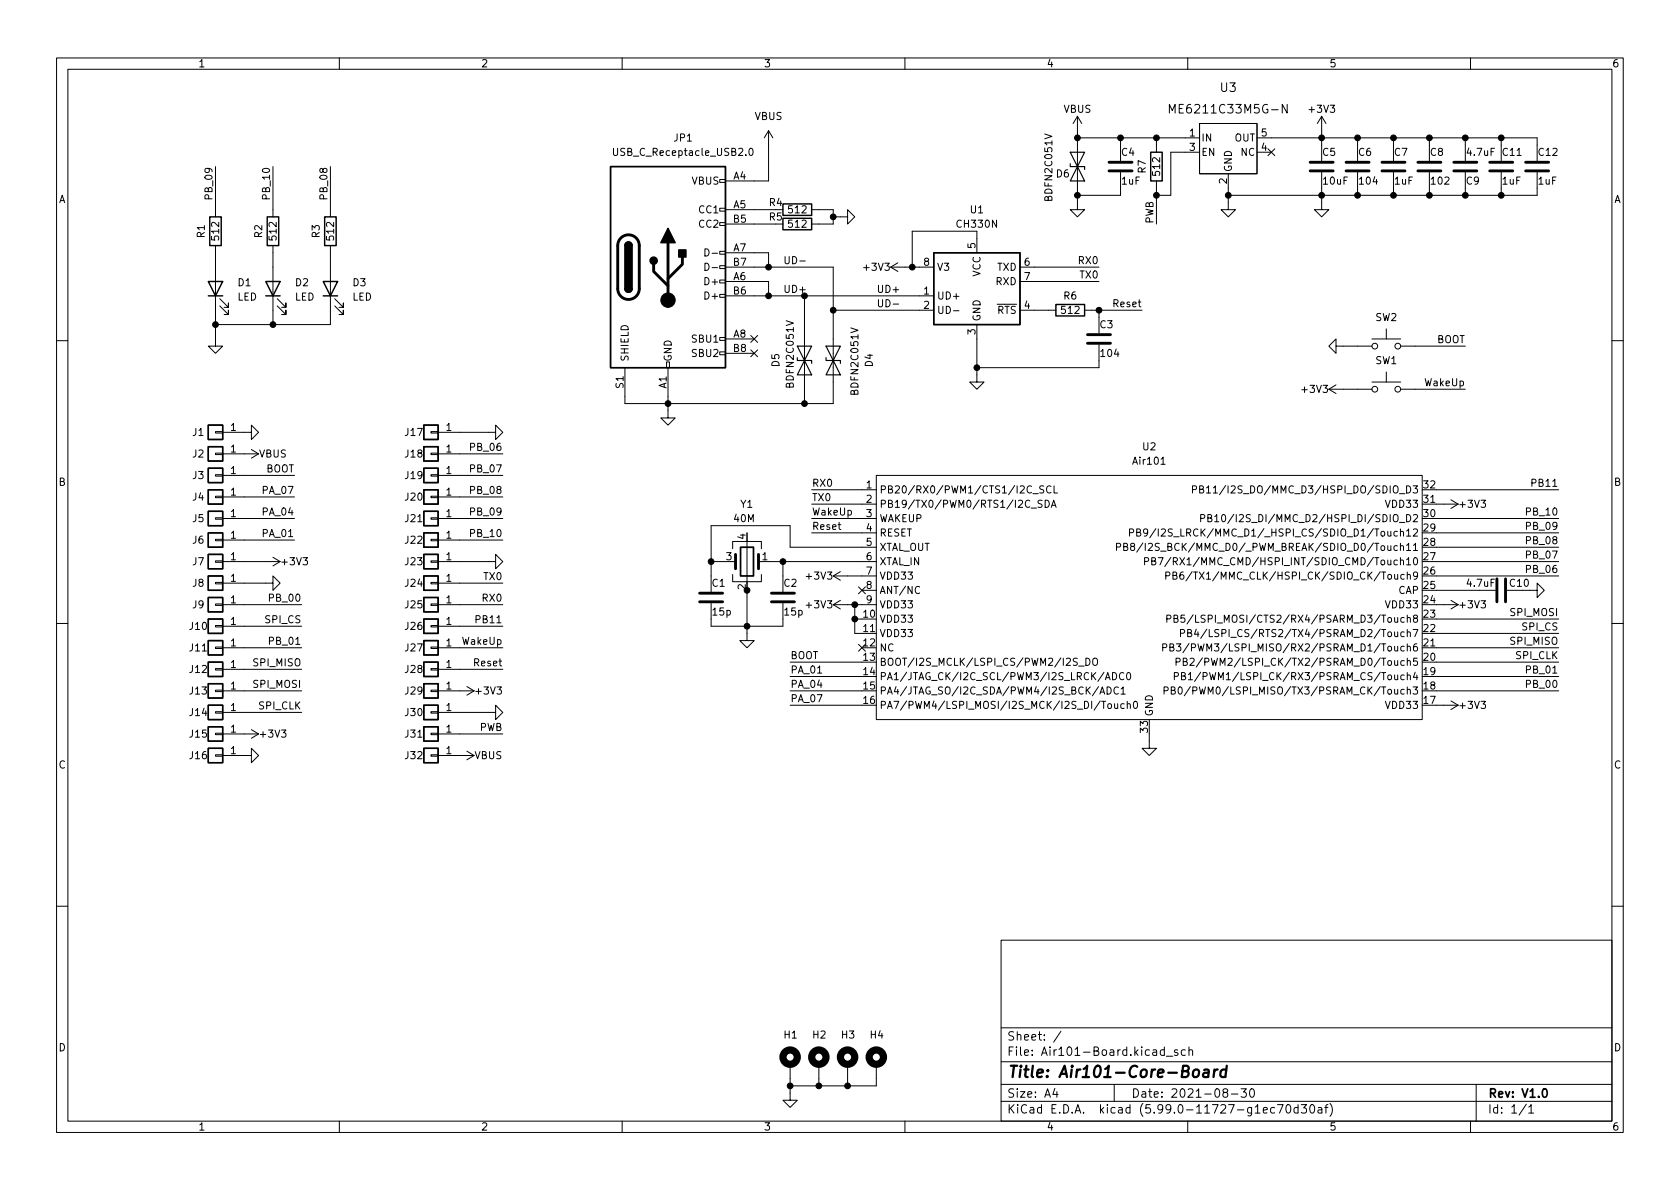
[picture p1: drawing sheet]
<svg xmlns="http://www.w3.org/2000/svg" width="297mm" height="210mm" viewBox="0 0 297 210" stroke-linecap="round" stroke-linejoin="round" font-family="sans-serif">
<g fill="none" stroke="#000" stroke-width=".18">
<path d="M10 10.2h277v190.1h-277zM12 12.2h273v186.1h-273zM60 10.2v2M110 10.2v2M160 10.2v2M206.8 20v-1.5l.5 1.1 .5-1.1v1.5M210 10.2v2M227.6 18.5v1.5l-.9-1.5v1.5M260 10.2v2M38.1 29.5v8.8M48.3 29.5v8.8M58.4 29.5v8.8"/>
<path d="M108.5 26.2v1.1l.2 .2 .4-.1 .1-.1v-1.1M127.3 39.4h1v.5h-1zM127.3 36.8h1v.5h-1zM127.3 31.7h1v.6h-1zM128.3 37.1h10.1M128.3 39.6h8.9M132.5 26.3l.2-.1a.68 .68 0 0 1 .5 .7 .68 .68 0 0 1-.5 .6l-.2-.1-.1-.4zM135.9 23.1v8.9h-7.6M135.9 23.1l-.8 1.3M135.9 23.1l.8 1.3M143.5 37.1h3.8v2.5h-3.8M147.3 38.3h2.6v-1.2l1.2 1.2-1.2 1.3v-1.3"/>
<path d="M190.5 20.6v16.5h1.3l-1.3 1.2-1.3-1.2h1.3M190.5 24.4h21.6M190.5 20.6l-.8 1.2M190.5 20.6l.8 1.2M198.1 24.4v4M198.1 30.5v4h-7.6M204.5 24.4v2.5M204.5 32v7.6M212.1 21.8h10.1v8.9h-10.1zM212.1 26.9h-5.1v7.6h-2.5M217.2 30.7v6.4h1.2l-1.2 1.2-1.3-1.2h1.3M222.2 24.4h49.6v4"/>
<path d="M222.2 26.9h2.6M224.2 26.3l1.2 1.2M225.4 26.3l-1.2 1.2M233.7 30.5v6.6h1.2l-1.2 1.2-1.3-1.2h1.3M233.7 20.6v7.8M233.7 20.6l-.8 1.2M233.7 20.6l.7 1.2M240 24.4v4M240 30.5v4M246.4 24.4v4M246.4 30.5v4M252.7 24.4v4"/>
<path d="M252.7 30.5v4M259.1 24.4v4M259.1 30.5v4M265.4 24.4v4M265.4 30.5v4M271.8 30.5v4h-54.6M38.1 43.4v17.8h1.3l-1.3 1.3-1.3-1.3h1.3M38.9 54.1l1.5 1.5v-.7v.7h-.8M38.9 52.8l1.5 1.6v-.8v.8h-.8M48.3 43.4v14M49 54.1l1.5 1.5v-.7v.7h-.7M49 52.8l1.5 1.6v-.8v.8h-.7"/>
<path d="M58.4 43.4v14h-20.3M59.2 54.1l1.5 1.5v-.7v.7h-.8M59.2 52.8l1.5 1.6v-.8v.8h-.8M124.6 44a.64 .64 0 0 1 .8 .6 .64 .64 0 0 1-.8 .7zM124.6 46.5a.64 .64 0 0 1 .8 .7 .64 .64 0 0 1-.8 .6zM125.9 44.8h1M125.9 47.3h1M127.3 59.7h1v.5h-1zM127.3 52.1h1v.5h-1zM127.3 49.5h1v.5h-1zM127.3 47h1v.5h-1zM127.3 44.4h1v.6h-1z"/>
<path d="M128.3 59.9h5M128.3 47.2h19v24.2h-36.8v-6.4M128.3 52.3h36.8M128.3 49.8h7.6v2.5M128.3 44.7h7.6v2.5M132.7 59.3l1.3 1.2M134 59.3l-1.3 1.2M141.4 46.2h1M142.2 52.3v19.1M147.3 54.9h17.8M157.5 47.2h7.6M157.5 47.2l1.2 .8"/>
<path d="M157.9 53.8h1M158.7 46.5l-1.2 .7M168.6 54.9h1M172.7 57.4v10.2h1.3l-1.3 1.2-1.3-1.2h1.3M172.7 44.7v-3.8h-11.4v6.3M180.3 54.9h6.4M180.3 47.2h14M180.3 49.8h14M191.8 54.9h10.1M194.3 54.9v4M242.6 59.9h5M245.1 58.2v1.7"/>
<path d="M10 60.2h2M38.1 76.3h1.3v.3h-1.3zM39.4 76.4h5v-1.2l1.3 1.2-1.3 1.3v-1.3M44.4 79.5l1.3 .8M76.2 76.3h1.3v.3h-1.3zM77.5 76.4h10.1v-1.2l1.3 1.2-1.3 1.3v-1.3M117.9 64h.5v1h-.5zM118.1 65v8.9h1.3l-1.3 1.3-1.3-1.3h1.3M127.3 62.2h1v.5h-1zM128.3 62.5h5M132.7 61.9l1.3 1.2M134 61.9l-1.3 1.2"/>
<path d="M194.3 61v4h-21.6M234.9 68.8l1.3 .8M234.9 68.8h7.7M236.2 61.2v-1.3l-1.3 1.3 1.3 1.3v-1.3h6.4M236.2 68.1l-1.3 .7M242.6 67.6h5M245.1 65.8v1.8M247.6 61.2h11.5M247.6 68.8h11.5M285 60.2h2M38.1 95.4h1.3v.2h-1.3zM38.1 87.8h1.3v.2h-1.3z"/>
<path d="M38.1 83.9h1.3v.3h-1.3zM38.1 80.1h1.3v.3h-1.3zM38.1 91.6h1.3v.2h-1.3zM38.1 99.2h1.3v.2h-1.3zM39.4 91.7h12.7M39.4 99.3h10.1M39.4 80.3h6.3M39.4 95.5h12.7M39.4 87.9h12.7M39.4 84.1h12.7M45.7 80.3l-1.3 .7M48.3 98.5l1.2 .8"/>
<path d="M49.5 99.3l-1.2 .8M76.2 99.2h1.3v.2h-1.3zM76.2 87.8h1.3v.2h-1.3zM76.2 91.6h1.3v.2h-1.3zM76.2 80.1h1.3v.3h-1.3zM76.2 83.9h1.3v.3h-1.3zM76.2 95.4h1.3v.2h-1.3zM77.5 99.3h10.1v-1.3l1.3 1.3-1.3 1.3v-1.3M77.5 91.7h11.4M77.5 80.3h11.4M77.5 95.5h11.4M77.5 87.9h11.4"/>
<path d="M77.5 84.1h11.4M125.7 99.3h2.6M129.5 97v-1.2h5.1v1.2M129.5 99.3h.5M132.1 94.2v19.1h1.2l-1.2 1.2-1.3-1.2h1.3M134.1 99.3h.5M135.9 99.3h19M138.4 99.3v5.3M143.5 89.1h11.4M143.5 86.6h11.4M143.5 91.7h11.4M143.5 94.2h11.4"/>
<path d="M154.9 84.1h96.6v43.1h-96.6zM154.9 96.8h-15.2v-3.8h-14v11.6M182.3 89.8h1M182.6 87.3h1M184.3 88.5h-.5l-.2 .1v.3l.5 .3 .2 .3-.3 .2h-.5M184.6 86l-.5-.1-.3 .3 .1 .3 .6 .2v.4l-.2 .1-.5-.1M184.8 88.5a.64 .64 0 0 1 .7 .6 .64 .64 0 0 1-.7 .6zM185.8 86a.6 .6 0 0 0-.8 .5 .6 .6 0 0 0 .6 .7l.2-.1M185.9 89.7l.4-1.2 .4 1.2M186 89.4h.6M186.4 85.9v1.3h.6M197.4 96.7h.6l.1-.2v-.3l-.7-.1v1.2"/>
<path d="M198.7 96.7l.5-.1 .2-.2-.1-.2-.6-.1v1.2h.5l.2-.1v-.3l-.3-.2M199.7 94.2l.6-.1 .1-.1v-.3l-.7-.2v1.3M200.1 96.6l-.2-.2 .1-.2 .1-.1h.4l.1 .2v.2l-.6 .2-.1 .2v.2l.2 .2h.4l.1-.2v-.4l-.2-.1M201 94.1h.5l.1-.2v-.2l-.6-.2v1.3h.5l.1-.1 .1-.3-.3-.3M202.1 96l-1.1 1.6M202.4 99.3l.6-.1 .1-.2-.1-.3-.6-.1v1.3M202.9 94.1l-.2 .2h-.3l-.2-.2 .1-.5 .4-.1 .2 .2a.84 .84 0 0 1-.3 1.1h-.3M203.6 99.2h.6l.1-.2-.1-.3-.6-.1v1.3h.5l.2-.1 .1-.3-.3-.3M204.4 93.5l-1.1 1.6M204.8 98.6h.8l-.5 1.3M204.8 93.5v1.3M205.3 82.1h.7"/>
<path d="M207 98.6l-1.1 1.6M210.8 86.6l.6-.1 .2-.2-.1-.3-.7-.1v1.3M212.1 86.5h.6l.1-.2-.1-.3-.6-.1v1.3h.5l.2-.1v-.3l-.3-.3M212.3 91.7l.6-.1 .1-.2v-.3l-.7-.1v1.3M213.3 86.3l.4-.4v1.3M213.3 87.2h.7M213.6 91.6l.5-.1 .1-.1v-.3l-.6-.1v1.3h.4l.2-.2 .1-.3-.3-.2M214.5 86.3l.4-.4v1.3M214.5 87.2h.8M214.8 91.4l.3-.4v1.3M214.8 92.3h.7M216.2 91.1l.1-.1a.68 .68 0 0 1 .4 .6 .68 .68 0 0 1-.4 .7 .84 .84 0 0 1-.1-1.2z"/>
<path d="M249.9 96.4l.4-.3v1.2M249.9 97.3h.7M251.5 89.1h6.3M254 86.6h21.6M254 91.7h21.6M254 94.2h21.6M254 96.8h21.6M254 99.3h21.6M256.5 88.4l1.3 .7M257.8 89.1l-1.3 .8M10 110.2h2M38.1 110.6h1.3v.3h-1.3z"/>
<path d="M38.1 118.2h1.3v.3h-1.3zM38.1 114.4h1.3v.3h-1.3zM38.1 106.8h1.3v.3h-1.3zM38.1 103h1.3v.2h-1.3zM39.4 103.1h8.9v-1.3l1.2 1.3-1.2 1.3v-1.3M39.4 110.7h13.9M39.4 114.5h13.9M39.4 106.9h13.9M39.4 118.4h13.9M76.2 110.6h1.3v.3h-1.3zM76.2 114.4h1.3v.3h-1.3zM76.2 103h1.3v.2h-1.3z"/>
<path d="M76.2 106.8h1.3v.3h-1.3zM76.2 118.2h1.3v.3h-1.3zM77.5 110.7h11.4M77.5 114.5h11.4M77.5 106.9h11.4M77.5 103.1h11.4M77.5 118.4h11.4M125.7 106.7v4h12.7v-4M129.5 101.6v1.3h5.1v-1.3M139.7 117.1h12.7M139.7 119.6h12.7M147.3 101.8h7.6"/>
<path d="M147.3 106.9h7.6M147.3 101.8l1.3 .8M147.3 106.9l1.3 .8M148.6 101.1l-1.3 .7M148.6 106.2l-1.3 .7M151.1 106.9v5.1h3.8M151.1 109.5h1.3M151.8 103.8l1.2 1.2M151.8 113.9l1.2 1.3M152.4 104.4h2.5M153 103.8l-1.2 1.2M153 113.9l-1.2 1.3"/>
<path d="M162.6 103.8a.6 .6 0 0 0-.8 .4 .6 .6 0 0 0 .6 .8l.2-.2M190.5 116.5l-.5-.1-.2 .1v.4l.6 .2 .1 .3-.3 .3-.4-.1M190.7 117.8h1M192 116.4a.64 .64 0 0 1 .7 .6 .64 .64 0 0 1-.7 .7zM193.3 116.6l.2-.2a.43 .43 0 0 1 .5 .4v.4a.42 .42 0 0 1-.4 .5 .42 .42 0 0 1-.4-.5zM195.6 119.8h.6M196.7 118.9a.64 .64 0 0 1 .7 .7 .64 .64 0 0 1-.7 .6zM198.7 119.1a.6 .6 0 0 0-.8 .4 .6 .6 0 0 0 .6 .7l.2-.1M199.4 119l.1-.1a.68 .68 0 0 1 .4 .7 .68 .68 0 0 1-.4 .6 .84 .84 0 0 1-.1-1.2zM205.6 114.5h.6l.1-.2-.1-.3-.6-.1v1.2M206.1 101.8h.6l.1-.2v-.3l-.7-.1v1.2M206.3 109.4h.6l.1-.2v-.3l-.7-.1v1.2"/>
<path d="M206.8 114.5l.6-.1 .1-.2v-.2l-.7-.1v1.2h.5l.2-.1 .1-.3-.3-.2M207.4 101.8l.5-.1 .2-.2-.1-.2-.6-.1v1.2h.5l.2-.1v-.3l-.3-.2M207.6 109.4l.5-.1 .1-.2v-.2l-.6-.1v1.2h.5l.1-.1 .1-.3-.3-.2M207.6 119.6l.6-.1 .2-.1-.1-.3-.7-.2v1.3M207.9 117.1l.6-.1 .2-.2-.1-.3-.7-.1v1.3M208 113.9h.8l-.4 .4 .3 .2v.5l-.2 .1-.5-.1M208.7 112l.6-.1 .1-.2v-.3l-.7-.1v1.3M208.9 119.5h.5l.2-.2-.1-.2-.6-.2v1.3h.5l.2-.1v-.3l-.3-.3M209.2 117l.6-.1 .1-.1-.1-.3-.6-.1v1.3h.5l.2-.2v-.3l-.3-.2M209.2 101.2h-.4a.85 .85 0 0 0 0 1.2l.5-.1v-.4l-.2-.3-.4 .1-.1 .2M209.4 108.8h-.6v.6l.2-.1h.4l.1 .2-.1 .4-.1 .1-.5-.1M210 111.9h.5l.2-.2-.1-.3-.6-.1v1.3h.5l.2-.1v-.3l-.3-.3"/>
<path d="M210.1 119.3l.4-.4v1.3M210.2 113.8l-1.1 1.6M210.4 116.5l.5-.1 .2 .4-.7 .9h.7M210.8 101.1l-1.1 1.6M211 108.7l-1.1 1.6M211.5 111.3l-.3 .9h.8M211.8 111.7v.9M212.3 118.9l-1.1 1.6M212.6 116.3l-1.1 1.7M213.4 111.3l-1.1 1.6M250.6 101.7l-.2 .2h-.2l-.3-.2 .1-.5h.4l.2 .1a.84 .84 0 0 1-.3 1.1h-.3M251.5 114.5h24.1"/>
<path d="M254 112h21.6M254 101.8h21.6M254 104.4h7.6M254 106.9h3.8M254 117.1h21.6M254 119.6h21.6M254 109.5h21.6M256.5 106.2l1.3 .7M257.8 106.9l-1.3 .8M266.4 104.4h2.8M270.5 104.4h1.3v-1.3l1.2 1.3-1.2 1.3v-1.3M285 110.2h2"/>
<path d="M38.1 122h1.3v.3h-1.3zM38.1 125.9h1.3v.2h-1.3zM38.1 129.7h1.3v.2h-1.3zM38.1 133.5h1.3v.2h-1.3zM39.4 133.6h5v-1.3l1.3 1.3-1.3 1.3v-1.3M39.4 122.2h13.9M39.4 126h13.9M39.4 129.8h6.3M44.4 129l1.3 .8M45.7 129.8l-1.3 .8M76.2 133.5h1.3v.2h-1.3zM76.2 122h1.3v.3h-1.3z"/>
<path d="M76.2 125.9h1.3v.2h-1.3zM76.2 129.7h1.3v.2h-1.3zM77.5 126h10.1v-1.3l1.3 1.3-1.3 1.2v-1.2M77.5 122.2h6.3M77.5 133.6h6.3M77.5 129.8h11.4M82.5 132.8l1.3 .8M82.5 121.4l1.3 .8M83.8 133.6l-1.3 .8M83.8 122.2l-1.3 .7M139.7 122.2h12.7M139.7 124.7h12.7"/>
<path d="M194.5 122.7l.4-1.2 .4 1.2M194.6 122.4h.6M194.8 124h.7M195.4 120.2l.5-1.3 .4 1.3M195.7 121.5a.64 .64 0 0 1 .8 .6 .64 .64 0 0 1-.8 .6zM196 124.5l.3-.1 .2 .3v.3l-.2 .3-.3-.1-.1-.2zM197.1 124.4v.8l.3 .1 .2-.1M197.6 124.4v.9M197.7 121.6a.6 .6 0 0 0-.8 .4 .6 .6 0 0 0 .6 .7l.2-.1M198.2 121.8l.4-.3v1.2M198.2 122.7h.7M198.8 124.5l-.4-.1-.2 .3 .1 .5h.5"/>
<path d="M199.3 124.6l.2-.2 .3 .1 .1 .8M199.3 124v1.3M200.5 124.1l.2-.1a.68 .68 0 0 1 .4 .6 .68 .68 0 0 1-.4 .7l-.2-.1-.1-.4zM203.2 129.8v2.5h1.3l-1.3 1.3-1.3-1.3h1.3M205.8 122.1h.6l.1-.2v-.3l-.7-.1v1.2M207.1 122.1l.5-.1 .2-.2-.1-.2-.6-.1v1.2h.5l.2-.1v-.3l-.3-.2M208.5 121.5h.1a.68 .68 0 0 1 .4 .6 .68 .68 0 0 1-.4 .6 .84 .84 0 0 1-.1-1.2zM210.1 120.2h.7M210.5 121.4l-1.1 1.6M254 122.2h21.6M254 124.7h3.8M256.5 123.9l1.3 .8"/>
<path d="M257.8 124.7l-1.3 .8M10 160.2h2M177 166.3h108v32h-108zM285 160.2h2M60 198.3v2M110 198.3v2M139.7 188.2v6.4h1.3l-1.3 1.2-1.3-1.2h1.3M144.8 188.2v3.8M149.9 188.2v3.8M154.9 188.2v3.8h-15.2M160 198.3v2M177 194.8h108"/>
<path d="M177 191.8h108M177 187.8h108M177 181.8h108M186.5 192.5l-.4 1h1M186.9 193v1M187.6 182.4l-1.3 1.9M197 191.8v3M205.9 185.7l-.5-.1-.3 .3v.4l.2 .3h.6M205.9 185.1v1.5M206.2 186.8h1.2M208.2 185.7l-.3-.1-.3 .2 .1 .3 .5 .1v.4h-.6M209.6 185.7l-.5-.1-.2 .3v.4l.1 .3h.6"/>
<path d="M210 198.3v2M210.2 185.8l.2-.2 .4 .1 .1 .9M210.2 185.1v1.5M216.5 193.2l-.3-.3 .1-.2 .2-.2 .4 .1 .2 .2-.1 .2-.6 .2-.2 .3 .1 .4 .2 .1h.4l.2-.3-.1-.4-.2-.1M217.7 193.5h1.2M219.4 192.5h1l-.5 .6 .4 .1v.7l-.2 .1h-.5l-.2-.1M221.1 192.7l.2-.2a.81 .81 0 0 1 .6 .7 .81 .81 0 0 1-.3 .8h-.2a.81 .81 0 0 1-.3-1.3zM223.4 196.3l.7-.1-.1-.3-.4-.1-.2 .2v.8h.6M225.4 195.9l-.5-.1-.3 .3v.4l.2 .3h.6M225.9 195.3h1l-.7 1.5M227.5 195.5l.2-.2a.81 .81 0 0 1 .6 .7 .81 .81 0 0 1-.3 .8h-.1a.81 .81 0 0 1-.4-1.3zM229.5 195.9l-.4-.1-.3 .3v.4l.1 .3h.6"/>
<path d="M229.5 195.3v1.5M230.1 195.3h.9l-.5 .6 .4 .1v.7l-.2 .1h-.4l-.2-.1M231.8 195.4l.1-.1a.81 .81 0 0 1 .6 .7 .81 .81 0 0 1-.3 .8h-.1a.81 .81 0 0 1-.6-.6 .81 .81 0 0 1 .3-.8zM233.1 195.9h.5l.1 .9M233.7 196.2l-.5 .1a.29 .29 0 0 0-.2 .2 .29 .29 0 0 0 .2 .3h.5M234.2 195.8h.6M234.8 195.3l-.4 .2v1.3M235.1 195.1a1.72 1.72 0 0 1 0 2.3M260 198.3v2M261 191.8v6.5M269.9 195.3l-1.3 1.9M270.3 195.8l.4-.5v1.5"/>
<path d="M270.3 196.8h.9"/>
<circle cx="243.1" cy="61.2" r=".51"/>
<circle cx="243.1" cy="68.8" r=".51"/>
<circle cx="247.1" cy="68.8" r=".51"/>
<circle cx="247.1" cy="61.2" r=".51"/>
</g>
<path d="M130.9 96.8h2.3v5h-2.3zM272.9 192.6l.2-.1a.8 .8 0 0 1 .5 .8 .8 .8 0 0 1-.5 .7 1 1 0 0 1-.2-1.4z" fill="none" stroke="#000" stroke-width=".3"/>
<path d="M211.1 189.3a.52 .52 0 0 1 .5-.2 .52 .52 0 0 1 .4 .4l-.1 .6a.55 .55 0 0 1-.5 .4 .55 .55 0 0 1-.5-.4zM212.9 189.2l.2-.1 .6 .1-.1 1.3M213.7 189.6l-.7 .1a.4 .4 0 0 0-.3 .3 .4 .4 0 0 0 .2 .5l.7-.1M214.7 189.1l-.1 1.4M215.3 189.1l-.4 .1-.2 .3M216.8 189.2a.66 .66 0 0 0-1 .3v.6l.1 .3 .2 .1 .6-.1M216.9 188.5l-.2 2" fill="none" stroke="#000" stroke-width=".4"/>
<g fill="none" stroke="#000" stroke-width=".25">
<path d="M37.1 38.3h2v5.1h-2zM47.2 38.3h2.1v5.1h-2.1zM57.4 38.3h2v5.1h-2zM107.9 29.5h20.4v35.5h-20.4zM138.4 36.1h5.1v2h-5.1zM138.4 38.6h5.1v2h-5.1zM203.5 26.9h2v5.1h-2zM36.8 49.8h2.6l-1.3 2.5zM36.8 52.3h2.6M47 49.8h2.5l-1.2 2.5zM47 52.3h2.5M57.1 49.8h2.6l-1.3 2.5z"/>
<path d="M57.1 52.3h2.6M110.5 51a.64 .64 0 0 0 .6 .7 .64 .64 0 0 0 .7-.7M110.5 43.4a.64 .64 0 0 1 .6-.6 .64 .64 0 0 1 .7 .6M165.1 44.7h15.2v12.7h-15.2zM186.7 53.8h5.1v2.1h-5.1zM36.8 75.2h2.6v2.5h-2.6zM36.8 79h2.6v2.5h-2.6zM74.9 75.2h2.6v2.5h-2.6zM74.9 79h2.6v2.5h-2.6zM36.8 94.2h2.6v2.6h-2.6zM36.8 86.6h2.6v2.5h-2.6zM36.8 82.8h2.6v2.5h-2.6z"/>
<path d="M36.8 90.4h2.6v2.6h-2.6zM36.8 98h2.6v2.6h-2.6zM74.9 98h2.6v2.6h-2.6zM74.9 86.6h2.6v2.5h-2.6zM74.9 90.4h2.6v2.6h-2.6zM74.9 82.8h2.6v2.5h-2.6zM74.9 94.2h2.6v2.6h-2.6zM36.8 109.5h2.6v2.5h-2.6zM36.8 117.1h2.6v2.5h-2.6zM36.8 113.3h2.6v2.5h-2.6zM36.8 105.7h2.6v2.5h-2.6zM36.8 101.8h2.6v2.6h-2.6z"/>
<path d="M74.9 109.5h2.6v2.5h-2.6zM74.9 113.3h2.6v2.5h-2.6zM74.9 101.8h2.6v2.6h-2.6zM74.9 105.7h2.6v2.5h-2.6zM74.9 117.1h2.6v2.5h-2.6zM36.8 120.9h2.6v2.5h-2.6zM36.8 124.7h2.6v2.5h-2.6zM36.8 128.5h2.6v2.6h-2.6zM36.8 132.3h2.6v2.6h-2.6zM74.9 132.3h2.6v2.6h-2.6zM74.9 120.9h2.6v2.5h-2.6zM74.9 124.7h2.6v2.5h-2.6z"/>
<path d="M74.9 128.5h2.6v2.6h-2.6z"/>
</g>
<path d="M189.2 26.9h2.6l-1.3 2.6zM189.2 29v.5h2.6v.5M190.5 29.5l1.3 2.5h-2.6zM141 61.2h2.5l-1.3 2.5zM141 63.2v.5h2.5v.6M142.2 63.7l1.3 2.6h-2.5zM146 61.2h2.6l-1.3 2.5zM146 63.2v.5h2.6v.6M147.3 63.7l1.3 2.6h-2.6z" fill="none" stroke="#000" stroke-width=".2"/>
<g fill="none" stroke="#000" stroke-width="1.3">
<circle cx="139.7" cy="186.9" r="1.27"/>
<circle cx="144.8" cy="186.9" r="1.27"/>
<circle cx="149.9" cy="186.9" r="1.27"/>
<circle cx="154.9" cy="186.9" r="1.27"/>
</g>
<g fill="none" stroke="#000" stroke-width=".51">
<path d="M196.1 30.2h4.1M196.1 28.7h4.1M231.6 30.2h4.1M231.6 28.7h4.1M238 30.2h4.1M238 28.7h4.1M244.3 30.2h4.1M244.3 28.7h4.1M250.7 30.2h4.1M250.7 28.7h4.1M257 30.2h4.1M257 28.7h4.1"/>
<path d="M263.4 30.2h4.1M263.4 28.7h4.1M269.7 30.2h4.1M269.7 28.7h4.1M109.8 42.1a1.91 1.91 0 0 1 2.1-.4 1.91 1.91 0 0 1 1.1 1.7v7.7a1.91 1.91 0 0 1-1.9 1.9 1.91 1.91 0 0 1-1.9-1.9v-7.8l.2-.7zM115.6 46.7v1.3l2.5 2.5M118.1 42.9v10.2M120.6 45.5v1.2l-2.5 2.6M192.3 59.2h4M192.3 60.7h4M130 98v2.6M134.1 98v2.6"/>
<path d="M123.7 106.4h4.1M123.7 104.9h4.1M136.4 106.4h4.1M136.4 104.9h4.1M264.7 102.4v4M266.2 102.4v4"/>
</g>
<g fill="#000" stroke="#000" stroke-width=".25">
<path d="M110.5 51h1.3a.64 .64 0 0 1-.7 .7 .64 .64 0 0 1-.6-.7zM110.5 43.4h1.3v7.6h-1.3zM110.7 43a.64 .64 0 0 1 .7-.2 .64 .64 0 0 1 .4 .6h-1.3zM118.1 40.4l1.3 2.5h-2.6zM120 44.2h1.3v1.3h-1.3z"/>
<circle cx="115.6" cy="46.1" r=".63"/>
</g>
<g fill="#000" stroke="#000" stroke-width=".18">
<circle cx="147.3" cy="38.3" r=".51"/>
<circle cx="190.5" cy="34.5" r=".51"/>
<circle cx="190.5" cy="24.4" r=".51"/>
<circle cx="198.1" cy="24.4" r=".51"/>
<circle cx="204.5" cy="24.4" r=".51"/>
<circle cx="204.5" cy="34.5" r=".51"/>
<circle cx="217.2" cy="34.5" r=".51"/>
<circle cx="233.7" cy="34.5" r=".51"/>
<circle cx="233.7" cy="24.4" r=".51"/>
<circle cx="240" cy="24.4" r=".51"/>
<circle cx="240" cy="34.5" r=".51"/>
<circle cx="246.4" cy="24.4" r=".51"/>
<circle cx="246.4" cy="34.5" r=".51"/>
<circle cx="252.7" cy="34.5" r=".51"/>
<circle cx="252.7" cy="24.4" r=".51"/>
<circle cx="259.1" cy="24.4" r=".51"/>
<circle cx="259.1" cy="34.5" r=".51"/>
<circle cx="265.4" cy="34.5" r=".51"/>
<circle cx="265.4" cy="24.4" r=".51"/>
<circle cx="38.1" cy="57.4" r=".51"/>
<circle cx="48.3" cy="57.4" r=".51"/>
<circle cx="118.1" cy="53.1" r="1.27"/>
<circle cx="135.9" cy="52.3" r=".51"/>
<circle cx="135.9" cy="47.2" r=".51"/>
<circle cx="142.2" cy="52.3" r=".51"/>
<circle cx="147.3" cy="54.9" r=".51"/>
<circle cx="161.3" cy="47.2" r=".51"/>
<circle cx="194.3" cy="54.9" r=".51"/>
<circle cx="118.1" cy="71.4" r=".51"/>
<circle cx="142.2" cy="71.4" r=".51"/>
<circle cx="172.7" cy="65" r=".51"/>
<circle cx="125.7" cy="99.3" r=".51"/>
<circle cx="138.4" cy="99.3" r=".51"/>
<circle cx="132.1" cy="104.4" r=".51"/>
<circle cx="132.1" cy="110.7" r=".51"/>
<circle cx="151.1" cy="109.5" r=".51"/>
<circle cx="151.1" cy="106.9" r=".51"/>
<circle cx="139.7" cy="192" r=".51"/>
<circle cx="144.8" cy="192" r=".51"/>
<circle cx="149.9" cy="192" r=".51"/>
</g>
<text font-size="2.8" x="178" y="190.6">Title: Air101-Core-Board</text>
<g font-size="2.1">
<text x="215.8" y="16.3">U3</text>
<text x="207.9" y="20.1">ME6211C33M5G-N</text>
<text x="178" y="184">Sheet: /</text>
<text x="178" y="186.7">File: Air101-Board.kicad_sch</text>
<text x="178" y="196.9">KiCad E.D.A. kicad (5.99.0-11727-g1ec70d30af)</text>
<text x="178" y="194.1">Size: A4</text>
<text x="200" y="194.1">Date: 2021-08-30</text>
<text x="263" y="194.1">Rev: V1.0</text>
<text x="263" y="196.9">Id: 1/1</text>
</g>
<g font-size="1.8">
<text x="35" y="11.9">1</text>
<text x="85" y="11.9">2</text>
<text x="135" y="11.9">3</text>
<text x="185" y="11.9">4</text>
<text x="235" y="11.9">5</text>
<text x="285" y="11.9">6</text>
<text x="133.4" y="21.2">VBUS</text>
<text x="188" y="19.9">VBUS</text>
<text x="231.6" y="19.9">+3V3</text>
<text x="109" y="27.6">USB_C_Receptacle_USB2.0</text>
<text x="119.2" y="25">JP1</text>
<text x="198.3" y="27.6">C4</text>
<text x="210.3" y="24.1">1</text>
<text x="210.3" y="26.7">3</text>
<text x="212.3" y="25">IN</text>
<text x="212.3" y="27.6">EN</text>
<text x="218.3" y="25">OUT</text>
<text x="219.4" y="27.6">NC</text>
<text x="223" y="26.7">4</text>
<text x="223" y="24.1">5</text>
<text x="233.9" y="27.6">C5</text>
<text x="240.2" y="27.6">C6</text>
<text x="246.6" y="27.6">C7</text>
<text x="252.9" y="27.6">C8</text>
<text x="259.5" y="27.6">4.7uF</text>
<text x="265.7" y="27.6">C11</text>
<text x="272.1" y="27.6">C12</text>
<text x="10.3" y="35.9">A</text>
<text x="37.6" y="34.9" transform="rotate(-90 37.6 34.9)">PB_09</text>
<text x="47.7" y="34.9" transform="rotate(-90 47.7 34.9)">PB_10</text>
<text x="57.9" y="34.9" transform="rotate(-90 57.9 34.9)">PB_08</text>
<text x="122.3" y="32.6">VBUS</text>
<text x="129.7" y="31.7">A4</text>
<text x="186.1" y="35.3" transform="rotate(-90 186.1 35.3)">BDFN2C051V</text>
<text x="186.8" y="31.4">D6</text>
<text x="198.4" y="32.6">1uF</text>
<text x="202.6" y="30.6" transform="rotate(-90 202.6 30.6)">R7</text>
<text x="205.1" y="30.9" transform="rotate(-90 205.1 30.9)">512</text>
<text x="216.9" y="32.5" transform="rotate(-90 216.9 32.5)">2</text>
<text x="217.8" y="30.5" transform="rotate(-90 217.8 30.5)">GND</text>
<text x="234" y="32.6">10uF</text>
<text x="240.4" y="32.6">104</text>
<text x="246.6" y="32.6">1uF</text>
<text x="253.1" y="32.6">102</text>
<text x="259.3" y="32.6">C9</text>
<text x="265.7" y="32.6">1uF</text>
<text x="272" y="32.6">1uF</text>
<text x="285.3" y="35.9">A</text>
<text x="123.7" y="37.7">CC1</text>
<text x="123.7" y="40.3">CC2</text>
<text x="129.7" y="36.8">A5</text>
<text x="129.7" y="39.4">B5</text>
<text x="136" y="36.4">R4</text>
<text x="136" y="39">R5</text>
<text x="139.5" y="37.7">512</text>
<text x="139.5" y="40.3">512</text>
<text x="169.3" y="40.3">CH330N</text>
<text x="171.6" y="37.7">U1</text>
<text x="203.9" y="39.6" transform="rotate(-90 203.9 39.6)">PWB</text>
<text x="36.2" y="42" transform="rotate(-90 36.2 42)">R1</text>
<text x="38.7" y="42.4" transform="rotate(-90 38.7 42.4)">512</text>
<text x="46.4" y="42" transform="rotate(-90 46.4 42)">R2</text>
<text x="48.9" y="42.4" transform="rotate(-90 48.9 42.4)">512</text>
<text x="56.5" y="42" transform="rotate(-90 56.5 42)">R3</text>
<text x="59.1" y="42.4" transform="rotate(-90 59.1 42.4)">512</text>
<text x="129.7" y="44.4">A7</text>
<text x="129.7" y="47">B7</text>
<text x="138.4" y="46.7">UD-</text>
<text x="152.9" y="47.9">+3V3</text>
<text x="163.3" y="47">8</text>
<text x="165.6" y="47.9">V3</text>
<text x="172.5" y="43.9" transform="rotate(-90 172.5 43.9)">5</text>
<text x="176.3" y="47.9">TXD</text>
<text x="181.1" y="47">6</text>
<text x="190.9" y="46.7">RX0</text>
<text x="41.9" y="53.1">LED</text>
<text x="42.1" y="50.6">D1</text>
<text x="52.1" y="53.1">LED</text>
<text x="52.3" y="50.6">D2</text>
<text x="62.3" y="53.1">LED</text>
<text x="62.4" y="50.6">D3</text>
<text x="124.9" y="50.4">D+</text>
<text x="124.9" y="53">D+</text>
<text x="129.7" y="49.5">A6</text>
<text x="129.7" y="52.1">B6</text>
<text x="138.4" y="51.8">UD+</text>
<text x="154.9" y="51.8">UD+</text>
<text x="163.3" y="52.1">1</text>
<text x="165.6" y="53">UD+</text>
<text x="173.4" y="48.9" transform="rotate(-90 173.4 48.9)">VCC</text>
<text x="176.1" y="50.4">RXD</text>
<text x="181.1" y="49.5">7</text>
<text x="188.1" y="53">R6</text>
<text x="191.1" y="49.2">TX0</text>
<text x="129.7" y="59.7">A8</text>
<text x="154.9" y="54.3">UD-</text>
<text x="163.3" y="54.6">2</text>
<text x="165.6" y="55.5">UD-</text>
<text x="172.5" y="59.2" transform="rotate(-90 172.5 59.2)">3</text>
<text x="173.4" y="56.9" transform="rotate(-90 173.4 56.9)">GND</text>
<text x="174.9" y="55.5">~{RTS}</text>
<text x="181.1" y="54.6">4</text>
<text x="187.8" y="55.5">512</text>
<text x="194.5" y="58">C3</text>
<text x="197.1" y="54.3">Reset</text>
<text x="243.2" y="56.8">SW2</text>
<text x="111.1" y="64" transform="rotate(-90 111.1 64)">SHIELD</text>
<text x="118.7" y="64" transform="rotate(-90 118.7 64)">GND</text>
<text x="122.5" y="60.6">SBU1</text>
<text x="122.5" y="63.1">SBU2</text>
<text x="129.7" y="62.2">B8</text>
<text x="137.8" y="64.8" transform="rotate(-90 137.8 64.8)">D5</text>
<text x="154.3" y="64.8" transform="rotate(-90 154.3 64.8)">D4</text>
<text x="194.7" y="63.1">104</text>
<text x="243.2" y="64.4">SW1</text>
<text x="254" y="60.7">BOOT</text>
<text x="110.2" y="68.6" transform="rotate(-90 110.2 68.6)">S1</text>
<text x="117.9" y="68.7" transform="rotate(-90 117.9 68.7)">A1</text>
<text x="140.3" y="68.3" transform="rotate(-90 140.3 68.3)">BDFN2C051V</text>
<text x="151.8" y="69.6" transform="rotate(-90 151.8 69.6)">BDFN2C051V</text>
<text x="230.3" y="69.5">+3V3</text>
<text x="252.1" y="68.3">WakeUp</text>
<text x="34.1" y="77.1">J1</text>
<text x="40.8" y="76.2">1</text>
<text x="71.7" y="77.1">J17</text>
<text x="78.9" y="76.2">1</text>
<text x="34.1" y="80.9">J2</text>
<text x="40.8" y="83.8">1</text>
<text x="40.8" y="80">1</text>
<text x="45.8" y="80.9">VBUS</text>
<text x="47" y="83.5">BOOT</text>
<text x="71.7" y="80.9">J18</text>
<text x="78.9" y="80">1</text>
<text x="78.9" y="83.8">1</text>
<text x="83.5" y="79.7">PB_06</text>
<text x="83.5" y="83.5">PB_07</text>
<text x="200.5" y="82.2">Air101</text>
<text x="202.1" y="79.6">U2</text>
<text x="10.3" y="85.9">B</text>
<text x="34.1" y="88.5">J4</text>
<text x="34.1" y="84.7">J3</text>
<text x="40.8" y="87.6">1</text>
<text x="46.7" y="87.3">PA_07</text>
<text x="71.7" y="88.5">J20</text>
<text x="71.7" y="84.7">J19</text>
<text x="78.9" y="87.6">1</text>
<text x="83.5" y="87.3">PB_08</text>
<text x="131" y="89.8">Y1</text>
<text x="143.5" y="86.1">RX0</text>
<text x="143.5" y="88.6">TX0</text>
<text x="153.2" y="86.4">1</text>
<text x="153.2" y="88.9">2</text>
<text x="155.4" y="87.2">PB20/RX0/PWM1/CTS1/I2C_SCL</text>
<text x="155.4" y="89.8">PB19/TX0/PWM0/RTS1/I2C_SDA</text>
<text x="215.5" y="87.2">PB11/I2S_DO/MMC_D3/HSPI_DO/SDIO_D3</text>
<text x="245.3" y="89.8">VDD33</text>
<text x="251.7" y="88.9">31</text>
<text x="251.7" y="86.4">32</text>
<text x="258.3" y="89.8">+3V3</text>
<text x="271.2" y="86.1">PB11</text>
<text x="285.3" y="85.9">B</text>
<text x="34.1" y="92.3">J5</text>
<text x="40.8" y="95.2">1</text>
<text x="40.8" y="91.4">1</text>
<text x="46.7" y="91.1">PA_04</text>
<text x="46.7" y="95">PA_01</text>
<text x="71.7" y="92.3">J21</text>
<text x="78.9" y="91.4">1</text>
<text x="78.9" y="95.2">1</text>
<text x="83.5" y="95">PB_10</text>
<text x="83.5" y="91.1">PB_09</text>
<text x="129.8" y="92.3">40M</text>
<text x="131.8" y="95.4" transform="rotate(-90 131.8 95.4)">4</text>
<text x="143.5" y="93.7">Reset</text>
<text x="143.5" y="91.1">WakeUp</text>
<text x="153.2" y="91.4">3</text>
<text x="153.2" y="94">4</text>
<text x="155.4" y="92.3">WAKEUP</text>
<text x="155.4" y="94.9">RESET</text>
<text x="205.6" y="94.9">PB9/I2S_LRCK/MMC_D1/_HSPI_CS/SDIO_D1/Touch12</text>
<text x="217.2" y="92.3">PB10/I2S_DI/MMC_D2/HSPI_DI/SDIO_D2</text>
<text x="251.7" y="94">29</text>
<text x="251.7" y="91.4">30</text>
<text x="270.2" y="91.1">PB_10</text>
<text x="270.2" y="93.7">PB_09</text>
<text x="34.1" y="96.1">J6</text>
<text x="34.1" y="99.9">J7</text>
<text x="40.8" y="99.1">1</text>
<text x="50" y="99.9">+3V3</text>
<text x="71.7" y="99.9">J23</text>
<text x="71.7" y="96.1">J22</text>
<text x="78.9" y="99.1">1</text>
<text x="128.4" y="99.1">3</text>
<text x="134.8" y="99.1">1</text>
<text x="153.2" y="96.5">5</text>
<text x="153.2" y="99.1">6</text>
<text x="153.2" y="101.6">7</text>
<text x="155.4" y="97.4">XTAL_OUT</text>
<text x="155.4" y="99.9">XTAL_IN</text>
<text x="202.7" y="97.4">PB8/I2S_BCK/MMC_D0/_PWM_BREAK/SDIO_D0/Touch11</text>
<text x="207.8" y="99.9">PB7/RX1/MMC_CMD/HSPI_INT/SDIO_CMD/Touch10</text>
<text x="251.7" y="101.6">26</text>
<text x="251.7" y="99.1">27</text>
<text x="251.7" y="96.5">28</text>
<text x="270.2" y="96.2">PB_08</text>
<text x="270.2" y="101.3">PB_06</text>
<text x="270.2" y="98.8">PB_07</text>
<text x="34.1" y="107.6">J9</text>
<text x="34.1" y="103.8">J8</text>
<text x="40.8" y="106.7">1</text>
<text x="40.8" y="102.9">1</text>
<text x="47.9" y="106.4">PB_00</text>
<text x="71.7" y="103.8">J24</text>
<text x="71.7" y="107.6">J25</text>
<text x="78.9" y="102.9">1</text>
<text x="78.9" y="106.7">1</text>
<text x="85.5" y="106.4">RX0</text>
<text x="85.7" y="102.6">TX0</text>
<text x="125.9" y="103.8">C1</text>
<text x="131.8" y="104.2" transform="rotate(-90 131.8 104.2)">2</text>
<text x="138.6" y="103.8">C2</text>
<text x="142.7" y="102.5">+3V3</text>
<text x="142.7" y="107.6">+3V3</text>
<text x="153.2" y="104.1">8</text>
<text x="153.2" y="106.7">9</text>
<text x="155.4" y="102.5">VDD33</text>
<text x="155.4" y="105">ANT/NC</text>
<text x="155.4" y="107.6">VDD33</text>
<text x="211.1" y="102.5">PB6/TX1/MMC_CLK/HSPI_CK/SDIO_CK/Touch9</text>
<text x="245.3" y="107.6">VDD33</text>
<text x="247.2" y="105">CAP</text>
<text x="251.7" y="106.7">24</text>
<text x="251.7" y="104.1">25</text>
<text x="258.3" y="107.6">+3V3</text>
<text x="259.5" y="103.8">4.7uF</text>
<text x="267" y="103.8">C10</text>
<text x="33.6" y="111.4">J10</text>
<text x="40.8" y="110.5">1</text>
<text x="47" y="110.2">SPI_CS</text>
<text x="71.7" y="111.4">J26</text>
<text x="78.9" y="110.5">1</text>
<text x="84.5" y="110.2">PB11</text>
<text x="126.1" y="108.8">15p</text>
<text x="138.8" y="108.8">15p</text>
<text x="152.7" y="109.2">10</text>
<text x="152.7" y="111.8">11</text>
<text x="155.4" y="110.1">VDD33</text>
<text x="155.4" y="112.6">VDD33</text>
<text x="211.7" y="110.1">PB5/LSPI_MOSI/CTS2/RX4/PSARM_D3/Touch8</text>
<text x="214" y="112.6">PB4/LSPI_CS/RTS2/TX4/PSRAM_D2/Touch7</text>
<text x="251.7" y="111.8">22</text>
<text x="251.7" y="109.2">23</text>
<text x="267.2" y="108.9">SPI_MOSI</text>
<text x="269.3" y="111.5">SPI_CS</text>
<text x="33.6" y="119">J12</text>
<text x="33.6" y="115.2">J11</text>
<text x="40.8" y="118.1">1</text>
<text x="40.8" y="114.3">1</text>
<text x="45" y="117.8">SPI_MISO</text>
<text x="47.9" y="114">PB_01</text>
<text x="71.7" y="115.2">J27</text>
<text x="71.7" y="119">J28</text>
<text x="78.9" y="114.3">1</text>
<text x="78.9" y="118.1">1</text>
<text x="81.9" y="114">WakeUp</text>
<text x="84.1" y="117.8">Reset</text>
<text x="139.7" y="116.5">BOOT</text>
<text x="139.7" y="119.1">PA_01</text>
<text x="152.7" y="114.3">12</text>
<text x="152.7" y="116.8">13</text>
<text x="152.7" y="119.4">14</text>
<text x="155.4" y="115.2">NC</text>
<text x="155.4" y="117.7">BOOT/I2S_MCLK/LSPI_CS/PWM2/I2S_DO</text>
<text x="210.9" y="115.2">PB3/PWM3/LSPI_MISO/RX2/PSRAM_D1/Touch6</text>
<text x="213.1" y="117.7">PB2/PWM2/LSPI_CK/TX2/PSRAM_D0/Touch5</text>
<text x="251.7" y="119.4">19</text>
<text x="251.7" y="116.8">20</text>
<text x="251.7" y="114.3">21</text>
<text x="267.2" y="114">SPI_MISO</text>
<text x="268.1" y="116.5">SPI_CLK</text>
<text x="270.2" y="119.1">PB_01</text>
<text x="33.6" y="122.8">J13</text>
<text x="40.8" y="121.9">1</text>
<text x="40.8" y="125.7">1</text>
<text x="45" y="121.6">SPI_MOSI</text>
<text x="45.9" y="125.4">SPI_CLK</text>
<text x="71.7" y="122.8">J29</text>
<text x="78.9" y="121.9">1</text>
<text x="78.9" y="125.7">1</text>
<text x="84.3" y="122.8">+3V3</text>
<text x="139.7" y="121.6">PA_04</text>
<text x="139.7" y="124.2">PA_07</text>
<text x="152.7" y="121.9">15</text>
<text x="152.7" y="124.5">16</text>
<text x="155.4" y="120.3">PA1/JTAG_CK/I2C_SCL/PWM3/I2S_LRCK/ADC0</text>
<text x="155.4" y="122.8">PA4/JTAG_SO/I2C_SDA/PWM4/I2S_BCK/ADC1</text>
<text x="155.4" y="125.3">PA7/PWM4/LSPI_MOSI/I2S_MCK/I2S_DI/Touch0</text>
<text x="210.9" y="122.8">PB0/PWM0/LSPI_MISO/TX3/PSRAM_CK/Touch3</text>
<text x="212.7" y="120.3">PB1/PWM1/LSPI_CK/RX3/PSRAM_CS/Touch4</text>
<text x="245.3" y="125.3">VDD33</text>
<text x="251.7" y="124.5">17</text>
<text x="251.7" y="121.9">18</text>
<text x="258.3" y="125.3">+3V3</text>
<text x="270.2" y="121.6">PB_00</text>
<text x="33.6" y="126.6">J14</text>
<text x="33.6" y="130.4">J15</text>
<text x="40.8" y="129.5">1</text>
<text x="46.2" y="130.4">+3V3</text>
<text x="71.7" y="126.6">J30</text>
<text x="71.7" y="130.4">J31</text>
<text x="78.9" y="129.5">1</text>
<text x="84.8" y="129.2">PWB</text>
<text x="202.9" y="129.5" transform="rotate(-90 202.9 129.5)">33</text>
<text x="203.8" y="126.7" transform="rotate(-90 203.8 126.7)">GND</text>
<text x="10.3" y="135.9">C</text>
<text x="33.6" y="134.2">J16</text>
<text x="40.8" y="133.3">1</text>
<text x="71.7" y="134.2">J32</text>
<text x="78.9" y="133.3">1</text>
<text x="83.9" y="134.2">VBUS</text>
<text x="285.3" y="135.9">C</text>
<text x="10.3" y="185.9">D</text>
<text x="138.6" y="183.6">H1</text>
<text x="143.7" y="183.6">H2</text>
<text x="148.8" y="183.6">H3</text>
<text x="153.9" y="183.6">H4</text>
<text x="285.3" y="185.9">D</text>
<text x="35" y="199.9">1</text>
<text x="85" y="199.9">2</text>
<text x="135" y="199.9">3</text>
<text x="185" y="199.9">4</text>
<text x="235" y="199.9">5</text>
<text x="285" y="199.9">6</text>
</g>
</svg>
